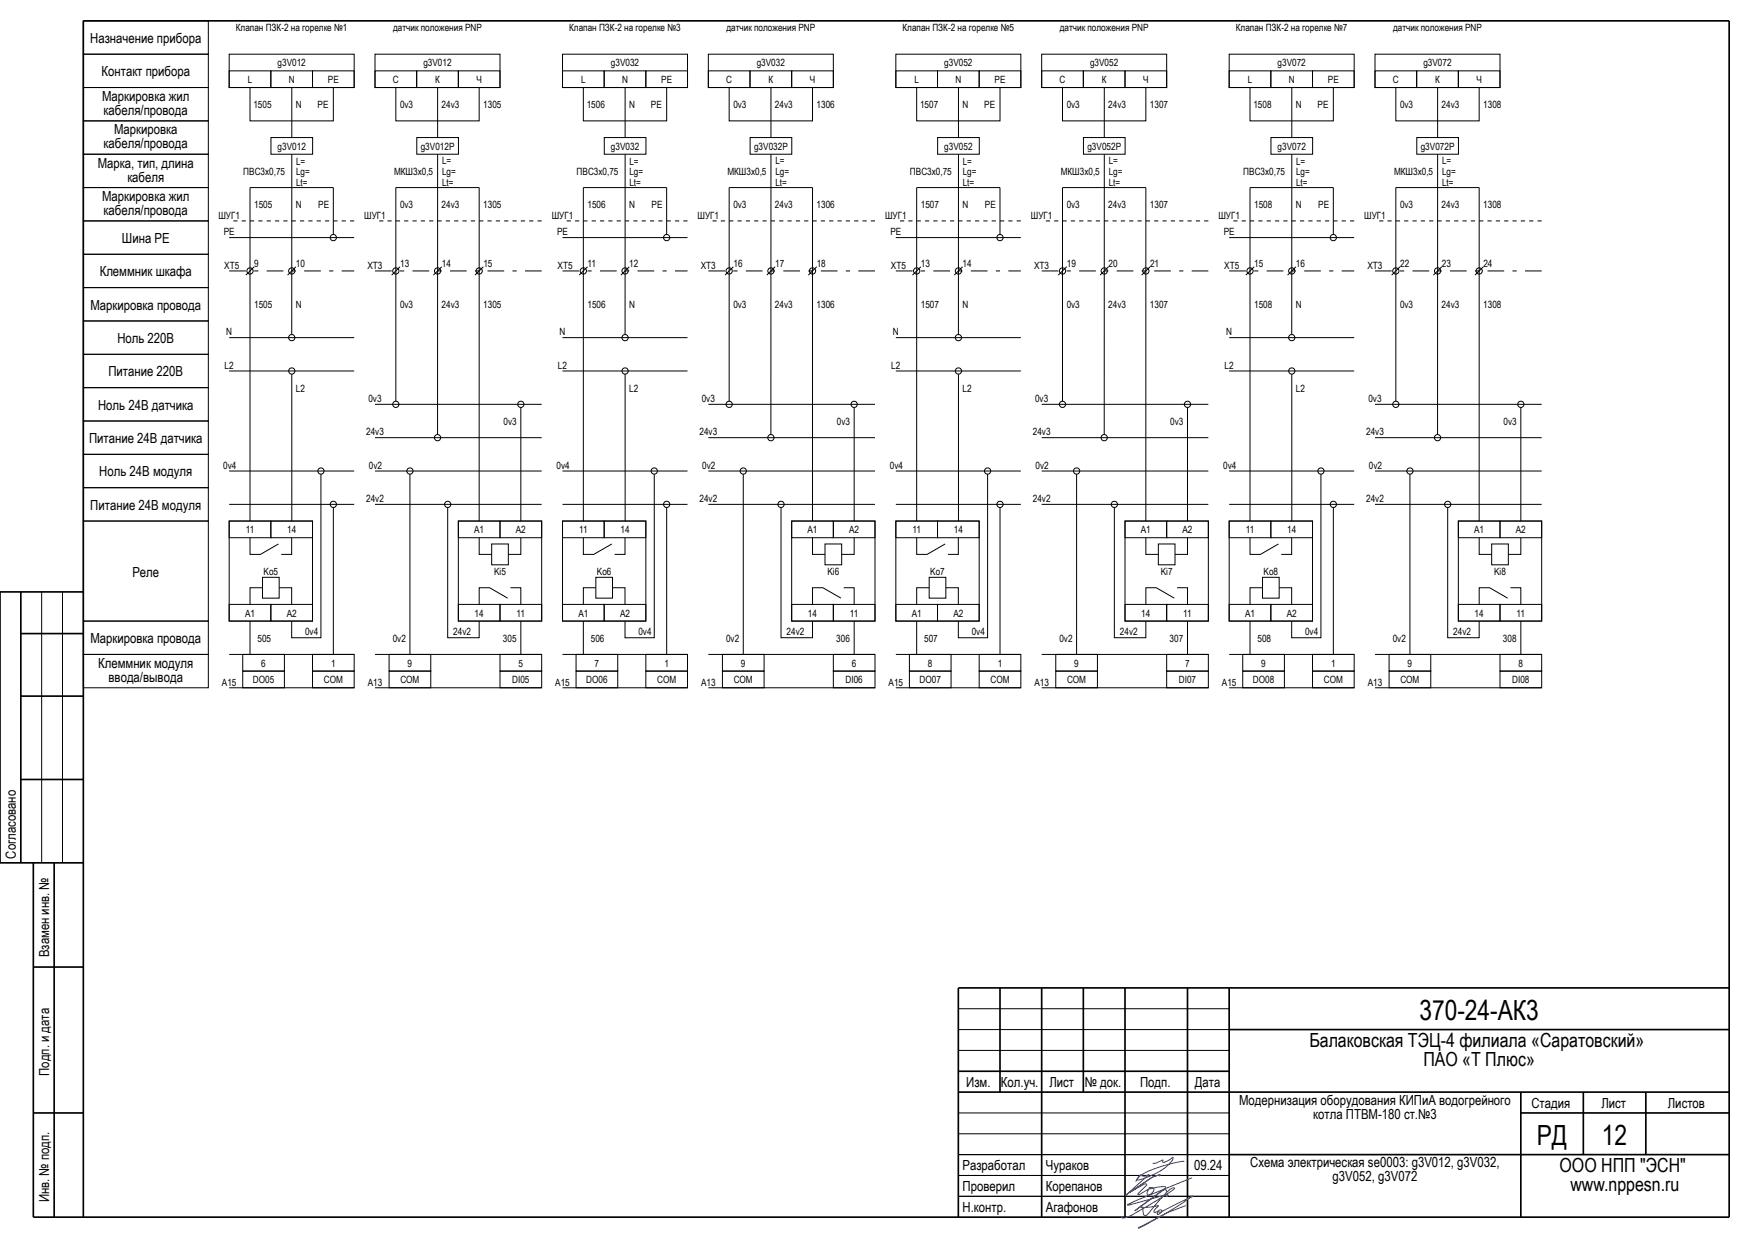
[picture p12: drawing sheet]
<svg xmlns="http://www.w3.org/2000/svg" width="420mm" height="297mm" viewBox="0 0 420 297" stroke-linecap="round" stroke-linejoin="round" font-family="sans-serif">
<g fill="#000" stroke="#000" stroke-width=".24">
<path d="M70 21v12zM105 21v12zM150 21v12zM185 21v12zM230 21v12zM265 21v12zM310 21v12zM345 21v12zM55 57h30zM60 45v20zM80 45v11.3zM115 45v20z"/>
<path d="M135 57h30zM140 45v20zM160 45v11.3zM195 45v20zM215 57h30zM220 45v20zM240 45v11.3zM275 45v20zM295 57h30zM300 45v20zM320 45v11.3zM355 45v20z"/>
<path d="M59 66l2-2zM60 65v60zM69 66l2-2zM94 66l2-2zM104 66l2-2zM116 64l-2 2zM115 65v60zM139 66l2-2zM140 65v60zM151 64l-2 2zM174 66l2-2zM184 66l2-2z"/>
<path d="M194 66l2-2zM195 65v60zM219 66l2-2zM220 65v60zM229 66l2-2zM254 66l2-2zM264 66l2-2zM274 66l2-2zM275 65v60zM299 66l2-2zM300 65v60zM309 66l2-2z"/>
<path d="M334 66l2-2zM344 66l2-2zM356 64l-2 2zM355 65v60zM55 81h30zM55 89h30zM90 97h40zM135 81h30zM135 89h30zM170 97h40zM215 81h30zM215 89h30z"/>
<path d="M250 97h40zM295 81h30zM295 89h30zM330 97h40zM55 113h30zM90 105h40zM90 113h40zM135 113h30zM170 105h40zM170 113h40zM215 113h30zM250 105h40z"/>
<path d="M250 113h40zM295 113h30zM330 105h40zM330 113h40zM55 121h30zM90 121h40zM125 97.8v27.2zM135 121h30zM170 121h40zM205 97.8v27.2zM215 121h30zM250 121h40z"/>
<path d="M285 97.8v27.2zM295 121h30zM330 121h40zM365 97.8v27.2zM55 157h30zM60 149v8zM90 157h40zM125 149v8zM135 157h30zM140 149v8zM170 157h40zM205 149v8z"/>
<path d="M215 157h30zM220 149v8zM250 157h40zM285 149v8zM295 157h30zM300 149v8zM330 157h40zM365 149v8zM55 165h30zM90 165h40zM135 165h30zM170 165h40z"/>
<path d="M215 165h30zM250 165h40zM295 165h30zM330 165h40zM10 142v65zM15 142v65zM230 252h65zM230 247h65zM230 242h65zM230 277h65zM230 272h65zM230 267h65z"/>
<path d="M230 287h65zM230 282h65z"/>
</g>
<g fill="#000" stroke="#000" stroke-width=".4">
<path d="M20 5h395zM5 152h15zM5 167h15zM5 187h15zM5 142v65zM8 207v85zM13 207v85zM8 232h12zM230 237h185zM230 257h65zM295 247h120zM8 267h12z"/>
<path d="M230 262h185zM240 237v25zM260 237v25zM295 277h120zM365 267h50zM380 262v15zM395 262v15zM8 292h407zM20 5v287zM230 237v55zM250 237v55zM270 237v55z"/>
<path d="M285 237v55zM295 237v55zM365 262v30zM415 5v287z"/>
</g>
<path d="M20 142h-20v65h20" fill="none" stroke="#000" stroke-width=".4"/>
<path d="M284.2 278.7l-.1-.1a26.7 26.7 0 0 0-10.8 3.7l-.4 .8a14 14 0 0 0 8.5-4.9l.1-.6-2.1 1.3a.32 .32 0 0 1-.4-.2 .32 .32 0 0 1 .1-.4l-1.5 .7-1 .1M284.6 289.2a74 74 0 0 0-11.4 5.4l1.9-.9 4.7-2.6 6.4-4.1-.1 .1-7.4 3.7h-.4a.34 .34 0 0 1-.1-.4 .34 .34 0 0 1 .5-.1 .34 .34 0 0 1 .1 .4 .74 .74 0 0 1-1.1 .5l.4-.6h-.2a.72 .72 0 0 1-1 .1l1-1.5a9.8 9.8 0 0 1-4.2 .3v-.2a.9 .9 0 0 1 .6 1.2l.1 .4a.57 .57 0 0 0 .2 .7 .57 .57 0 0 0 .8-.2l1.1-1.3a20.9 20.9 0 0 1 4.9-5.1h.4l.1 .1-3.4 2.4-5.3 3.1a6.1 6.1 0 0 1-3.9 1.6v-.4M286.1 282.5l-13.4 5.5-2.1 1.1 9.4-2.5a.25 .25 0 0 1 .3 .2 .25 .25 0 0 1-.3 .3l-.3-.5 .3-.5a.48 .48 0 0 0-.1-.6 .48 .48 0 0 0-.6-.1l-7 5.1 7.5-5.6-.2-.2-.3-.1-3.4 .6-.1-.1a.65 .65 0 0 1 1 0 .65 .65 0 0 1-.2 1l-.8 .6a.48 .48 0 0 1-.5-.3 .48 .48 0 0 1 .1-.6l.2-.5-2.2 1.3-.3-.1 2.1-2.3a.56 .56 0 0 0-.9 .1l-3.2 1.8 5.3-3.6 2-.6-2 .6-6.4 4.4 5.7-5.1a1.72 1.72 0 0 1-2 .1l-1.1 1.6" fill="none" stroke="#00f" stroke-width=".24"/>
<g fill="none" stroke="#000" stroke-width=".24">
<path d="M20 13h30v8h-30zM20 5h30v8h-30zM55 13h30v8h-30zM55 17h10v4h-10zM65 17h10v4h-10zM75 17h10v4h-10zM90 13h30v8h-30zM90 17h10v4h-10zM100 17h10v4h-10zM110 17h10v4h-10zM135 13h30v8h-30zM135 17h10v4h-10z"/>
<path d="M145 17h10v4h-10zM155 17h10v4h-10zM170 13h30v8h-30zM170 17h10v4h-10zM180 17h10v4h-10zM190 17h10v4h-10zM215 13h30v8h-30zM215 17h10v4h-10zM225 17h10v4h-10zM235 17h10v4h-10zM250 13h30v8h-30zM250 17h10v4h-10z"/>
<path d="M260 17h10v4h-10zM270 17h10v4h-10zM295 13h30v8h-30zM295 17h10v4h-10zM305 17h10v4h-10zM315 17h10v4h-10zM330 13h30v8h-30zM330 17h10v4h-10zM340 17h10v4h-10zM350 17h10v4h-10zM20 37h30v8h-30zM20 29h30v8h-30z"/>
<path d="M20 21h30v8h-30zM60 21v8h20v-8M65 33h10v4h-10zM70 37v43.3M95 21v8h20v-8M100 33h10v4h-10zM105 37v67.3M140 21v8h20v-8M145 33h10v4h-10zM150 37v43.3M175 21v8h20v-8M180 33h10v4h-10z"/>
<path d="M185 37v67.3M220 21v8h20v-8M225 33h10v4h-10zM230 37v43.3M255 21v8h20v-8M260 33h10v4h-10zM265 37v67.3M300 21v8h20v-8M305 33h10v4h-10zM310 37v43.3M335 21v8h20v-8M340 33h10v4h-10z"/>
<path d="M345 37v67.3M20 53h30v8h-30zM20 45h30v8h-30zM60 45h20M115 45h-20v51.3M140 45h20M195 45h-20v51.3M220 45h20M275 45h-20v51.3M300 45h20M355 45h-20v51.3M20 77h30v8h-30z"/>
<path d="M20 61h30v8h-30zM20 69h30v8h-30zM20 85h30v8h-30zM20 93h30v8h-30zM70 89.8v35.2M150 89.8v35.2M230 89.8v35.2M310 89.8v35.2M20 101h30v8h-30zM20 109h30v8h-30zM20 117h30v8h-30zM77 113.8v39.2h-7v-4"/>
<path d="M98.4 113.8v43.2M157 113.8v39.2h-7v-4M178.4 113.8v43.2M237 113.8v39.2h-7v-4M258.4 113.8v43.2M317 113.8v39.2h-7v-4M338.4 113.8v43.2M20 125h30v24h-30zM55 125h20v24h-20zM55 125h10v4h-10zM60 129v4h2.5l4.3-2.5M63 138.5h4v5h-4z"/>
<path d="M65 125h10v4h-10zM70 129v4h-2.5M80 121.8v35.2M107.4 121.8v31.2h7.6v-4M110 125h20v24h-20zM110 125h10v4h-10zM115 129v4h3M118 130.5h4v5h-4zM120 125h10v4h-10zM125 129v4h-3M135 125h20v24h-20zM135 125h10v4h-10z"/>
<path d="M140 129v4h2.5l4.3-2.5M143 138.5h4v5h-4zM145 125h10v4h-10zM150 129v4h-2.5M160 121.8v35.2M187.4 121.8v31.2h7.6v-4M190 125h20v24h-20zM190 125h10v4h-10zM195 129v4h3M198 130.5h4v5h-4zM200 125h10v4h-10zM205 129v4h-3"/>
<path d="M215 125h20v24h-20zM215 125h10v4h-10zM220 129v4h2.5l4.3-2.5M223 138.5h4v5h-4zM225 125h10v4h-10zM230 129v4h-2.5M240 121.8v35.2M267.4 121.8v31.2h7.6v-4M270 125h20v24h-20zM270 125h10v4h-10zM275 129v4h3M278 130.5h4v5h-4z"/>
<path d="M280 125h10v4h-10zM285 129v4h-3M295 125h20v24h-20zM295 125h10v4h-10zM300 129v4h2.5l4.3-2.5M303 138.5h4v5h-4zM305 125h10v4h-10zM310 129v4h-2.5M320 121.8v35.2M347.4 121.8v31.2h7.6v-4M350 125h20v24h-20zM350 125h10v4h-10z"/>
<path d="M355 129v4h3M358 130.5h4v5h-4zM360 125h10v4h-10zM365 129v4h-3M20 157h30v8h-30zM20 149h30v8h-30zM55 145h10v4h-10zM58.3 157h10v4h-10zM63 141h-3v4M65 145h10v4h-10zM67 141h3v4M75 157h10v4h-10z"/>
<path d="M93.4 157h10v4h-10zM110 145h10v4h-10zM120 157h10v4h-10zM120 145h10v4h-10zM121.8 143.5l-4.3-2.5h-2.5v4M122.5 141h2.5v4M135 145h10v4h-10zM138.3 157h10v4h-10zM143 141h-3v4M145 145h10v4h-10zM147 141h3v4M155 157h10v4h-10z"/>
<path d="M173.4 157h10v4h-10zM190 145h10v4h-10zM200 157h10v4h-10zM200 145h10v4h-10zM201.8 143.5l-4.3-2.5h-2.5v4M202.5 141h2.5v4M215 145h10v4h-10zM218.3 157h10v4h-10zM223 141h-3v4M225 145h10v4h-10zM227 141h3v4M235 157h10v4h-10z"/>
<path d="M253.4 157h10v4h-10zM270 145h10v4h-10zM280 157h10v4h-10zM280 145h10v4h-10zM281.8 143.5l-4.3-2.5h-2.5v4M282.5 141h2.5v4M295 145h10v4h-10zM298.3 157h10v4h-10zM303 141h-3v4M305 145h10v4h-10zM307 141h3v4M315 157h10v4h-10z"/>
<path d="M333.4 157h10v4h-10zM350 145h10v4h-10zM360 157h10v4h-10zM360 145h10v4h-10zM361.8 143.5l-4.3-2.5h-2.5v4M362.5 141h2.5v4M58.3 161h10v4h-10zM75 161h10v4h-10zM93.4 161h10v4h-10zM120 161h10v4h-10zM138.3 161h10v4h-10zM155 161h10v4h-10z"/>
<path d="M173.4 161h10v4h-10zM200 161h10v4h-10zM218.3 161h10v4h-10zM235 161h10v4h-10zM253.4 161h10v4h-10zM280 161h10v4h-10zM298.3 161h10v4h-10zM315 161h10v4h-10zM333.4 161h10v4h-10zM360 161h10v4h-10z"/>
<circle cx="80" cy="57" r=".75"/>
<circle cx="160" cy="57" r=".75"/>
<circle cx="240" cy="57" r=".75"/>
<circle cx="320" cy="57" r=".75"/>
<circle cx="60" cy="65" r=".75"/>
<circle cx="70" cy="65" r=".75"/>
<circle cx="95" cy="65" r=".75"/>
<circle cx="105" cy="65" r=".75"/>
<circle cx="115" cy="65" r=".75"/>
<circle cx="140" cy="65" r=".75"/>
<circle cx="150" cy="65" r=".75"/>
<circle cx="175" cy="65" r=".75"/>
<circle cx="185" cy="65" r=".75"/>
<circle cx="195" cy="65" r=".75"/>
<circle cx="220" cy="65" r=".75"/>
<circle cx="230" cy="65" r=".75"/>
<circle cx="255" cy="65" r=".75"/>
<circle cx="265" cy="65" r=".75"/>
<circle cx="275" cy="65" r=".75"/>
<circle cx="300" cy="65" r=".75"/>
<circle cx="310" cy="65" r=".75"/>
<circle cx="335" cy="65" r=".75"/>
<circle cx="345" cy="65" r=".75"/>
<circle cx="355" cy="65" r=".75"/>
<circle cx="70" cy="81" r=".75"/>
<circle cx="70" cy="89" r=".75"/>
<circle cx="95" cy="97" r=".75"/>
<circle cx="125" cy="97" r=".75"/>
<circle cx="150" cy="81" r=".75"/>
<circle cx="150" cy="89" r=".75"/>
<circle cx="175" cy="97" r=".75"/>
<circle cx="205" cy="97" r=".75"/>
<circle cx="230" cy="81" r=".75"/>
<circle cx="230" cy="89" r=".75"/>
<circle cx="255" cy="97" r=".75"/>
<circle cx="285" cy="97" r=".75"/>
<circle cx="310" cy="81" r=".75"/>
<circle cx="310" cy="89" r=".75"/>
<circle cx="335" cy="97" r=".75"/>
<circle cx="365" cy="97" r=".75"/>
<circle cx="77" cy="113" r=".75"/>
<circle cx="98.4" cy="113" r=".75"/>
<circle cx="105" cy="105" r=".75"/>
<circle cx="157" cy="113" r=".75"/>
<circle cx="178.4" cy="113" r=".75"/>
<circle cx="185" cy="105" r=".75"/>
<circle cx="237" cy="113" r=".75"/>
<circle cx="258.4" cy="113" r=".75"/>
<circle cx="265" cy="105" r=".75"/>
<circle cx="317" cy="113" r=".75"/>
<circle cx="338.4" cy="113" r=".75"/>
<circle cx="345" cy="105" r=".75"/>
<circle cx="80" cy="121" r=".75"/>
<circle cx="107.4" cy="121" r=".75"/>
<circle cx="160" cy="121" r=".75"/>
<circle cx="187.4" cy="121" r=".75"/>
<circle cx="240" cy="121" r=".75"/>
<circle cx="267.4" cy="121" r=".75"/>
<circle cx="320" cy="121" r=".75"/>
<circle cx="347.4" cy="121" r=".75"/>
</g>
<path d="M55 65h30zM90 65h40zM135 65h30zM170 65h40zM215 65h30zM250 65h40zM295 65h30zM330 65h40z" fill="#000" stroke="#000" stroke-width=".24" stroke-dasharray="4 2 1 2" stroke-linecap="butt"/>
<path d="M55 53h30zM90 53h40zM135 53h30zM170 53h40zM215 53h30zM250 53h40zM295 53h30zM330 53h40z" fill="#000" stroke="#000" stroke-width=".24" stroke-dasharray="1 1" stroke-linecap="butt"/>
<g font-size="6.7">
<text x="340.6" y="244.6">370-24-АК3</text>
<text x="368.8" y="274.7">РД</text>
<text x="384.5" y="274.6">12</text>
</g>
<g font-size="4.7">
<text x="314.2" y="251.1">Балаковская ТЭЦ-4 филиала «Саратовский»</text>
<text x="341.6" y="255.8">ПАО «Т Плюс»</text>
<text x="374.3" y="281.1">ООО НПП &quot;ЭСН&quot;</text>
<text x="376.9" y="285.8">www.nppesn.ru</text>
</g>
<g font-size="3.3">
<text x="21.7" y="10.2">Назначение прибора</text>
<text x="24.4" y="18.2">Контакт прибора</text>
<text x="24.5" y="24.2">Маркировка жил</text>
<text x="24.9" y="27.6">кабеля/провода</text>
<text x="24.9" y="35.6">кабеля/провода</text>
<text x="27.4" y="32.2">Маркировка</text>
<text x="23.5" y="40.2">Марка, тип, длина</text>
<text x="30.6" y="43.6">кабеля</text>
<text x="24.5" y="48.2">Маркировка жил</text>
<text x="24.9" y="51.6">кабеля/провода</text>
<text x="29.3" y="58.3">Шина PE</text>
<text x="23.9" y="66.3">Клеммник шкафа</text>
<text x="21.7" y="74.3">Маркировка провода</text>
<text x="28.2" y="82.3">Ноль 220В</text>
<text x="26" y="90.3">Питание 220В</text>
<text x="23.5" y="98.3">Ноль 24В датчика</text>
<text x="21.4" y="106.3">Питание 24В датчика</text>
<text x="23.8" y="114.3">Ноль 24В модуля</text>
<text x="21.7" y="122.3">Питание 24В модуля</text>
<text x="31.8" y="138.3">Реле</text>
<text x="21.7" y="154.3">Маркировка провода</text>
<text x="23.6" y="160.2">Клеммник модуля</text>
<text x="26.1" y="163.6">ввода/вывода</text>
<text x="3.8" y="206" transform="rotate(-90 3.8 206)">Согласовано</text>
<text x="11.8" y="229.7" transform="rotate(-90 11.8 229.7)">Взамен инв. №</text>
<text x="11.8" y="258.1" transform="rotate(-90 11.8 258.1)">Подп. и дата</text>
<text x="231.9" y="260.8">Изм.</text>
<text x="240.2" y="260.8">Кол.уч.</text>
<text x="251.8" y="260.8">Лист</text>
<text x="260.4" y="260.8">№ док.</text>
<text x="273.6" y="260.8">Подп.</text>
<text x="286.8" y="260.8">Дата</text>
<text x="297.4" y="265.1">Модернизация оборудования КИПиА водогрейного</text>
<text x="315.2" y="268.4">котла ПТВМ-180 ст.№3</text>
<text x="367.5" y="265.8">Стадия</text>
<text x="384.3" y="265.8">Лист</text>
<text x="400.3" y="265.8">Листов</text>
<text x="231" y="280.7">Разработал</text>
<text x="251" y="280.8">Чураков</text>
<text x="286.6" y="280.8">09.24</text>
<text x="300" y="280.1">Схема электрическая se0003: g3V012, g3V032,</text>
<text x="231" y="285.8">Проверил</text>
<text x="251" y="285.8">Корепанов</text>
<text x="319.8" y="283.4">g3V052, g3V072</text>
<text x="11.8" y="288.5" transform="rotate(-90 11.8 288.5)">Инв. № подп.</text>
<text x="231" y="290.8">Н.контр.</text>
<text x="251" y="290.8">Агафонов</text>
</g>
<g font-size="2.4">
<text x="56.6" y="7.4">Клапан ПЗК-2 на горелке №1</text>
<text x="94.3" y="7.4">датчик положения PNP</text>
<text x="136.6" y="7.4">Клапан ПЗК-2 на горелке №3</text>
<text x="174.3" y="7.4">датчик положения PNP</text>
<text x="216.6" y="7.4">Клапан ПЗК-2 на горелке №5</text>
<text x="254.3" y="7.4">датчик положения PNP</text>
<text x="296.6" y="7.4">Клапан ПЗК-2 на горелке №7</text>
<text x="334.3" y="7.4">датчик положения PNP</text>
<text x="66.6" y="15.9">g3V012</text>
<text x="101.6" y="15.9">g3V012</text>
<text x="146.6" y="15.9">g3V032</text>
<text x="181.6" y="15.9">g3V032</text>
<text x="226.6" y="15.9">g3V052</text>
<text x="261.6" y="15.9">g3V052</text>
<text x="306.6" y="15.9">g3V072</text>
<text x="341.6" y="15.9">g3V072</text>
<text x="59.5" y="19.9">L</text>
<text x="69.3" y="19.9">N</text>
<text x="78.7" y="19.9">PE</text>
<text x="94.3" y="19.9">С</text>
<text x="104.4" y="19.9">К</text>
<text x="114.3" y="19.9">Ч</text>
<text x="139.5" y="19.9">L</text>
<text x="149.3" y="19.9">N</text>
<text x="158.7" y="19.9">PE</text>
<text x="174.3" y="19.9">С</text>
<text x="184.4" y="19.9">К</text>
<text x="194.3" y="19.9">Ч</text>
<text x="219.5" y="19.9">L</text>
<text x="229.3" y="19.9">N</text>
<text x="238.7" y="19.9">PE</text>
<text x="254.3" y="19.9">С</text>
<text x="264.4" y="19.9">К</text>
<text x="274.3" y="19.9">Ч</text>
<text x="299.5" y="19.9">L</text>
<text x="309.3" y="19.9">N</text>
<text x="318.7" y="19.9">PE</text>
<text x="334.3" y="19.9">С</text>
<text x="344.4" y="19.9">К</text>
<text x="354.3" y="19.9">Ч</text>
<text x="60.8" y="25.9">1505</text>
<text x="71" y="25.9">N</text>
<text x="76.2" y="25.9">PE</text>
<text x="96" y="25.9">0v3</text>
<text x="106" y="25.9">24v3</text>
<text x="116" y="25.9">1305</text>
<text x="140.8" y="25.9">1506</text>
<text x="151" y="25.9">N</text>
<text x="156.2" y="25.9">PE</text>
<text x="176" y="25.9">0v3</text>
<text x="186" y="25.9">24v3</text>
<text x="196" y="25.9">1306</text>
<text x="220.8" y="25.9">1507</text>
<text x="231" y="25.9">N</text>
<text x="236.2" y="25.9">PE</text>
<text x="256" y="25.9">0v3</text>
<text x="266" y="25.9">24v3</text>
<text x="276" y="25.9">1307</text>
<text x="300.8" y="25.9">1508</text>
<text x="311" y="25.9">N</text>
<text x="316.2" y="25.9">PE</text>
<text x="336" y="25.9">0v3</text>
<text x="346" y="25.9">24v3</text>
<text x="356" y="25.9">1308</text>
<text x="66.6" y="35.9">g3V012</text>
<text x="101" y="35.9">g3V012P</text>
<text x="146.6" y="35.9">g3V032</text>
<text x="181" y="35.9">g3V032P</text>
<text x="226.6" y="35.9">g3V052</text>
<text x="261" y="35.9">g3V052P</text>
<text x="306.6" y="35.9">g3V072</text>
<text x="341" y="35.9">g3V072P</text>
<text x="58.4" y="42">ПВС3х0,75</text>
<text x="71" y="39.6">L=</text>
<text x="106.1" y="39.4">L=</text>
<text x="106.1" y="41.9">Lg=</text>
<text x="138.4" y="42">ПВС3х0,75</text>
<text x="151" y="39.6">L=</text>
<text x="186.1" y="39.4">L=</text>
<text x="186.1" y="41.9">Lg=</text>
<text x="218.4" y="42">ПВС3х0,75</text>
<text x="231" y="39.6">L=</text>
<text x="266.1" y="39.4">L=</text>
<text x="266.1" y="41.9">Lg=</text>
<text x="298.4" y="42">ПВС3х0,75</text>
<text x="311" y="39.6">L=</text>
<text x="346.1" y="39.4">L=</text>
<text x="346.1" y="41.9">Lg=</text>
<text x="71" y="42.1">Lg=</text>
<text x="71" y="44.7">Lt=</text>
<text x="94.6" y="42">МКШ3х0,5</text>
<text x="106.1" y="44.5">Lt=</text>
<text x="151" y="42.1">Lg=</text>
<text x="151" y="44.7">Lt=</text>
<text x="174.6" y="42">МКШ3х0,5</text>
<text x="186.1" y="44.5">Lt=</text>
<text x="231" y="42.1">Lg=</text>
<text x="231" y="44.7">Lt=</text>
<text x="254.6" y="42">МКШ3х0,5</text>
<text x="266.1" y="44.5">Lt=</text>
<text x="311" y="42.1">Lg=</text>
<text x="311" y="44.7">Lt=</text>
<text x="334.6" y="42">МКШ3х0,5</text>
<text x="346.1" y="44.5">Lt=</text>
<text x="52.4" y="52.4">ШУГ1</text>
<text x="61" y="49.9">1505</text>
<text x="71" y="49.9">N</text>
<text x="76.4" y="49.9">PE</text>
<text x="87.4" y="52.4">ШУГ1</text>
<text x="96" y="49.9">0v3</text>
<text x="106" y="49.9">24v3</text>
<text x="116" y="49.9">1305</text>
<text x="132.4" y="52.4">ШУГ1</text>
<text x="141" y="49.9">1506</text>
<text x="151" y="49.9">N</text>
<text x="156.4" y="49.9">PE</text>
<text x="167.4" y="52.4">ШУГ1</text>
<text x="176" y="49.9">0v3</text>
<text x="186" y="49.9">24v3</text>
<text x="196" y="49.9">1306</text>
<text x="212.4" y="52.4">ШУГ1</text>
<text x="221" y="49.9">1507</text>
<text x="231" y="49.9">N</text>
<text x="236.4" y="49.9">PE</text>
<text x="247.4" y="52.4">ШУГ1</text>
<text x="256" y="49.9">0v3</text>
<text x="266" y="49.9">24v3</text>
<text x="276" y="49.9">1307</text>
<text x="292.4" y="52.4">ШУГ1</text>
<text x="301" y="49.9">1508</text>
<text x="311" y="49.9">N</text>
<text x="316.4" y="49.9">PE</text>
<text x="327.4" y="52.4">ШУГ1</text>
<text x="336" y="49.9">0v3</text>
<text x="346" y="49.9">24v3</text>
<text x="356" y="49.9">1308</text>
<text x="53.7" y="56.5">PE</text>
<text x="133.7" y="56.5">PE</text>
<text x="213.7" y="56.5">PE</text>
<text x="293.7" y="56.5">PE</text>
<text x="53.8" y="64.5">XT5</text>
<text x="61" y="63.9">9</text>
<text x="71" y="63.9">10</text>
<text x="88.2" y="64.5">XT3</text>
<text x="96" y="63.9">13</text>
<text x="106" y="63.9">14</text>
<text x="116" y="63.9">15</text>
<text x="133.8" y="64.5">XT5</text>
<text x="141" y="63.9">11</text>
<text x="151" y="63.9">12</text>
<text x="168.2" y="64.5">XT3</text>
<text x="176" y="63.9">16</text>
<text x="186" y="63.9">17</text>
<text x="196" y="63.9">18</text>
<text x="213.8" y="64.5">XT5</text>
<text x="221" y="63.9">13</text>
<text x="231" y="63.9">14</text>
<text x="248.2" y="64.5">XT3</text>
<text x="256" y="63.9">19</text>
<text x="266" y="63.9">20</text>
<text x="276" y="63.9">21</text>
<text x="293.8" y="64.5">XT5</text>
<text x="301" y="63.9">15</text>
<text x="311" y="63.9">16</text>
<text x="328.2" y="64.5">XT3</text>
<text x="336" y="63.9">22</text>
<text x="346" y="63.9">23</text>
<text x="356" y="63.9">24</text>
<text x="61" y="73.9">1505</text>
<text x="71" y="73.9">N</text>
<text x="96" y="73.9">0v3</text>
<text x="106" y="73.9">24v3</text>
<text x="116" y="73.9">1305</text>
<text x="141" y="73.9">1506</text>
<text x="151" y="73.9">N</text>
<text x="176" y="73.9">0v3</text>
<text x="186" y="73.9">24v3</text>
<text x="196" y="73.9">1306</text>
<text x="221" y="73.9">1507</text>
<text x="231" y="73.9">N</text>
<text x="256" y="73.9">0v3</text>
<text x="266" y="73.9">24v3</text>
<text x="276" y="73.9">1307</text>
<text x="301" y="73.9">1508</text>
<text x="311" y="73.9">N</text>
<text x="336" y="73.9">0v3</text>
<text x="346" y="73.9">24v3</text>
<text x="356" y="73.9">1308</text>
<text x="54.3" y="80.5">N</text>
<text x="134.3" y="80.5">N</text>
<text x="214.3" y="80.5">N</text>
<text x="294.3" y="80.5">N</text>
<text x="53.9" y="88.5">L2</text>
<text x="133.9" y="88.5">L2</text>
<text x="213.9" y="88.5">L2</text>
<text x="293.9" y="88.5">L2</text>
<text x="71" y="93.9">L2</text>
<text x="151" y="93.9">L2</text>
<text x="231" y="93.9">L2</text>
<text x="311" y="93.9">L2</text>
<text x="88.4" y="96.5">0v3</text>
<text x="120.8" y="101.9">0v3</text>
<text x="168.4" y="96.5">0v3</text>
<text x="200.8" y="101.9">0v3</text>
<text x="248.4" y="96.5">0v3</text>
<text x="280.8" y="101.9">0v3</text>
<text x="328.4" y="96.5">0v3</text>
<text x="360.8" y="101.9">0v3</text>
<text x="87.9" y="104.5">24v3</text>
<text x="167.9" y="104.5">24v3</text>
<text x="247.9" y="104.5">24v3</text>
<text x="327.9" y="104.5">24v3</text>
<text x="53.6" y="112.5">0v4</text>
<text x="88.6" y="112.5">0v2</text>
<text x="133.6" y="112.5">0v4</text>
<text x="168.6" y="112.5">0v2</text>
<text x="213.6" y="112.5">0v4</text>
<text x="248.6" y="112.5">0v2</text>
<text x="293.6" y="112.5">0v4</text>
<text x="328.6" y="112.5">0v2</text>
<text x="87.9" y="120.5">24v2</text>
<text x="167.9" y="120.5">24v2</text>
<text x="247.9" y="120.5">24v2</text>
<text x="327.9" y="120.5">24v2</text>
<text x="59" y="127.9">11</text>
<text x="68.9" y="127.9">14</text>
<text x="113.8" y="127.9">A1</text>
<text x="123.8" y="127.9">A2</text>
<text x="139" y="127.9">11</text>
<text x="148.9" y="127.9">14</text>
<text x="193.8" y="127.9">A1</text>
<text x="203.8" y="127.9">A2</text>
<text x="219" y="127.9">11</text>
<text x="228.9" y="127.9">14</text>
<text x="273.8" y="127.9">A1</text>
<text x="283.8" y="127.9">A2</text>
<text x="299" y="127.9">11</text>
<text x="308.9" y="127.9">14</text>
<text x="353.8" y="127.9">A1</text>
<text x="363.8" y="127.9">A2</text>
<text x="63.3" y="137.9">Ko5</text>
<text x="118.6" y="137.9">Ki5</text>
<text x="143.3" y="137.9">Ko6</text>
<text x="198.6" y="137.9">Ki6</text>
<text x="223.3" y="137.9">Ko7</text>
<text x="278.6" y="137.9">Ki7</text>
<text x="303.3" y="137.9">Ko8</text>
<text x="358.6" y="137.9">Ki8</text>
<text x="58.8" y="147.9">A1</text>
<text x="68.8" y="147.9">A2</text>
<text x="113.9" y="147.9">14</text>
<text x="124" y="147.9">11</text>
<text x="138.8" y="147.9">A1</text>
<text x="148.8" y="147.9">A2</text>
<text x="193.9" y="147.9">14</text>
<text x="204" y="147.9">11</text>
<text x="218.8" y="147.9">A1</text>
<text x="228.8" y="147.9">A2</text>
<text x="273.9" y="147.9">14</text>
<text x="284" y="147.9">11</text>
<text x="298.8" y="147.9">A1</text>
<text x="308.8" y="147.9">A2</text>
<text x="353.9" y="147.9">14</text>
<text x="364" y="147.9">11</text>
<text x="61.8" y="153.9">505</text>
<text x="73.2" y="152.5">0v4</text>
<text x="94.3" y="154">0v2</text>
<text x="108.8" y="152.4">24v2</text>
<text x="120.7" y="153.9">305</text>
<text x="141.8" y="153.9">506</text>
<text x="153.2" y="152.5">0v4</text>
<text x="174.3" y="154">0v2</text>
<text x="188.8" y="152.4">24v2</text>
<text x="200.7" y="153.9">306</text>
<text x="221.8" y="153.9">507</text>
<text x="233.2" y="152.5">0v4</text>
<text x="254.3" y="154">0v2</text>
<text x="268.8" y="152.4">24v2</text>
<text x="280.7" y="153.9">307</text>
<text x="301.8" y="153.9">508</text>
<text x="313.2" y="152.5">0v4</text>
<text x="334.3" y="154">0v2</text>
<text x="348.8" y="152.4">24v2</text>
<text x="360.7" y="153.9">308</text>
<text x="62.7" y="159.9">6</text>
<text x="79.5" y="159.9">1</text>
<text x="97.8" y="159.9">9</text>
<text x="124.5" y="159.9">5</text>
<text x="142.7" y="159.9">7</text>
<text x="159.5" y="159.9">1</text>
<text x="177.8" y="159.9">9</text>
<text x="204.5" y="159.9">6</text>
<text x="222.7" y="159.9">8</text>
<text x="239.5" y="159.9">1</text>
<text x="257.8" y="159.9">9</text>
<text x="284.5" y="159.9">7</text>
<text x="302.7" y="159.9">9</text>
<text x="319.5" y="159.9">1</text>
<text x="337.8" y="159.9">9</text>
<text x="364.5" y="159.9">8</text>
<text x="53.3" y="164.5">А15</text>
<text x="60.7" y="163.9">DO05</text>
<text x="77.7" y="163.9">COM</text>
<text x="88.3" y="164.5">А13</text>
<text x="96.1" y="163.9">COM</text>
<text x="122.9" y="163.9">DI05</text>
<text x="133.3" y="164.5">А15</text>
<text x="140.7" y="163.9">DO06</text>
<text x="157.7" y="163.9">COM</text>
<text x="168.3" y="164.5">А13</text>
<text x="176.1" y="163.9">COM</text>
<text x="202.9" y="163.9">DI06</text>
<text x="213.3" y="164.5">А15</text>
<text x="220.7" y="163.9">DO07</text>
<text x="237.7" y="163.9">COM</text>
<text x="248.3" y="164.5">А13</text>
<text x="256.1" y="163.9">COM</text>
<text x="282.9" y="163.9">DI07</text>
<text x="293.3" y="164.5">А15</text>
<text x="300.7" y="163.9">DO08</text>
<text x="317.7" y="163.9">COM</text>
<text x="328.3" y="164.5">А13</text>
<text x="336.1" y="163.9">COM</text>
<text x="362.9" y="163.9">DI08</text>
</g>
</svg>
